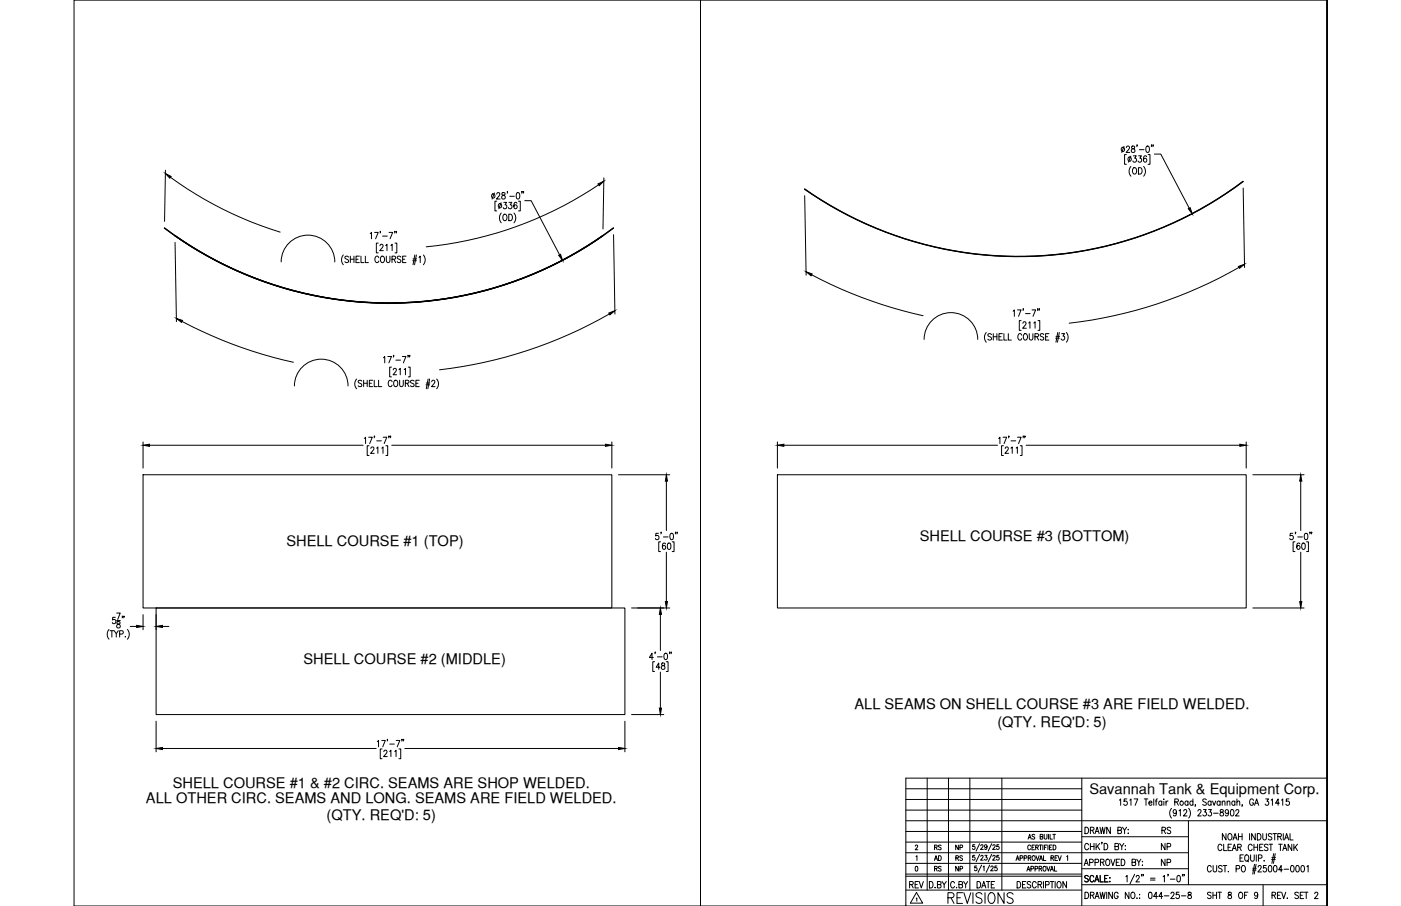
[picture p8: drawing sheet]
<svg xmlns="http://www.w3.org/2000/svg" width="432mm" height="279mm" viewBox="0 0 432 279" stroke-linecap="round" stroke-linejoin="round" font-family="sans-serif">
<!-- layer: 0 -->
<g fill="none" stroke="#000" stroke-width=".31">
<path d="M215.9 0v279.4M409 0h-386.2v279.4h386.2M409 0v279.4v-279.4M285.8 240v34.5M292.3 240v34.5M298.9 240v34.5M308.8 240v34.5M333.4 240v39.4M409 240h-129.8v39.4M279.2 243.2h54.2M279.2 246.5h54.2M279.2 249.8h54.2"/>
<path d="M279.2 256.4h54.2M279.2 259.7h54.2M279.2 253.1h129.8M333.4 258h32.9M366.3 253.1v19.7M279.2 266.3h54.2M279.2 263h87.1M279.2 270.2h54.2M279.2 269.6h54.2M279.2 274.5h54.2M333.4 267.9h32.9M333.4 272.8h75.6"/>
<path d="M389.3 272.8v6.6"/>
</g>
<!-- layer: SHOP TAG -->
<path d="M279.2 279.4h.1M409 279.4h.1" fill="none" stroke="#000" stroke-width=".31"/>
<!-- layer: SHELL -->
<path d="M248 58.3a115 115 0 0 0 135.1-2.4 114.4 114.4 0 0 1-135.1 2.4zM50.7 70.3a114.9 114.9 0 0 0 135.1 2.3 114.6 114.6 0 0 1-135.2-2.2zM54 72.6a115.2 115.2 0 0 0 135.1-2.2 115.1 115.1 0 0 1-135.2 2.3zM44.1 146.4h144.5v41.1h-144.5zM239.6 146.4h144.5v41.1h-144.5zM48.1 187.5h144.5v32.9h-144.5z" fill="none" stroke="#000" stroke-width=".31"/>
<!-- layer: DIM -->
<g fill="none" stroke="#000" stroke-width=".31">
<path d="M51 52.5l-.3 15.8M52.6 54.7a114.9 114.9 0 0 0 33.7 16.9M184.5 57a115.1 115.1 0 0 1-53.1 19.1M186.1 54.8l-.3 15.8M346.4 45.1l-.7 1.9M347.2 45.5l.3-.5 .5 .1 .1 .3-1 1.6h1.1M347.2 47.7h-.6v3h.6M348.5 48.1l-.7 1.9M348.6 51.3a2.3 2.3 0 0 0 0 3M348.8 45.1v.6a.72 .72 0 0 1 .9 .4 .72 .72 0 0 1-.3 .9 .64 .64 0 0 1-.8-.7 .64 .64 0 0 1 .9-.5l.2-.3-.1-.4zM349.3 48h.9l-.5 .8a.6 .6 0 0 1 .5 .9 .6 .6 0 0 1-1-.1M349.4 51.8l.1-.1a1 1 0 0 1 .8 1 1 1 0 0 1-.8 1 1.26 1.26 0 0 1-.1-1.9z"/>
<path d="M350.5 44.8h-.1h.1l-.1 .4M350.9 51.7a1 1 0 0 1 1.1 1 1 1 0 0 1-1.1 1zM350.9 48h.9l-.5 .8a.6 .6 0 0 1 .5 .9 .6 .6 0 0 1-1-.1M351.2 46.2h1.4M352.5 51.3a2.24 2.24 0 0 1 0 3M353.4 45.1h.6l.2 .3v1.2l-.4 .4-.6-.4-.1-.7zM353.4 48.3l-.3-.3a1.09 1.09 0 0 0-.7 1 1.09 1.09 0 0 0 .6 1 .57 .57 0 0 0 .5-.8 .57 .57 0 0 0-1-.1l-.1 .3M353.9 47.7h.5v3h-.5M355 44.8h-.2h.2l-.2 .4M355.5 44.8h-.2h.2l-.2 .4M355.8 47.5h2l8.7 16.7M383.1 55.9a115 115 0 0 1-135.1 2.4"/>
<path d="M383.2 58l.4 24.5M50.7 70.3a115 115 0 0 0 135.1 2.4M54 74.7l.4 24.5M105.8 78.6a2.3 2.3 0 0 0 0 3M107.4 79.3l-.4-.3-.6 .1v.7l.9 .3 .1 .6-.4 .3-.7-.3M108 79v2M108 79.9h1.1M109.1 79v2M109.7 79.9h.7M110.8 79h-1.1v2h1.1M111.3 79v2h.9M112.6 79v2h1"/>
<path d="M114.1 72.1l.4-.4v1.9M115.4 71.7h1.2l-.8 1.9M116.6 75h-.6v3h.6M116.8 79.5a.62 .62 0 0 0-.8-.5 .62 .62 0 0 0-.5 .8v.4a.62 .62 0 0 0 .5 .8 .62 .62 0 0 0 .8-.5M117.1 75.8l.2-.4 .5-.1 .3 .6-1.1 1.4h1.2M117.3 71.4l-.2 .5M117.6 79.1l.1-.1a1.01 1.01 0 0 1 .8 1 1.01 1.01 0 0 1-.8 1 1.29 1.29 0 0 1-.1-1.9zM117.9 72.8h1.5M118.9 75.7l.4-.4v2M119.1 79v1.4l.4 .6 .6-.3 .1-1.7M119.9 71.7h1.1l-.8 1.9M120.5 75.7l.4-.4v2"/>
<path d="M120.8 79.9l1-.1v-.7l-1-.1v2M121.4 79.9l.5 1.1M121.8 71.4h-.2h.2l-.2 .5M121.8 75h.5v3h-.5M122.2 71.4l-.1 .5M123.5 79.3l-.4-.3-.5 .1v.7l.8 .3 .1 .6-.4 .3-.7-.3M124.1 79.9h.6M125.1 79h-1v2h1M127.3 79.8h1.1M127.8 78.6l-.5 3M128.3 78.6l-.5 3M129.1 79.4l.4-.4v2"/>
<path d="M130.5 78.6a2.3 2.3 0 0 1 0 3M153.1 62h-.6v3h.6M154.5 62.5l-.8 1.9M154.5 65.7a2.3 2.3 0 0 0 0 3M155.3 62.4h.8l-.4 .8a.6 .6 0 0 1 .4 .9 .6 .6 0 0 1-1-.1M155.3 66.2l.1-.1a1.01 1.01 0 0 1 .9 1 1.01 1.01 0 0 1-.9 1 1.29 1.29 0 0 1-.1-1.9zM156.8 66.1a1.01 1.01 0 0 1 1.2 1 1.01 1.01 0 0 1-1.2 1zM156.8 62.4h.9l-.5 .8a.6 .6 0 0 1 .5 .9 .6 .6 0 0 1-1-.1M158.4 65.7a2.3 2.3 0 0 1 0 3M159.3 62.7l-.3-.3a1.12 1.12 0 0 0-.1 2 .58 .58 0 0 0 .5-.8 .58 .58 0 0 0-.9-.2l-.1 .3M159.8 62h.6v3h-.6M161.7 61.9h2l8.8 16.7"/>
<path d="M189.1 70.3a115 115 0 0 1-135.2 2.4M189.1 72.4l.4 24.5M248 60.4l.5 24.5M56.1 99.1a135.2 135.2 0 0 0 34.3 12.6M86.7 80.8a8.3 8.3 0 0 1 8.2-8.3 8.3 8.3 0 0 1 8.3 8.3M119.9 93.5v.2M127.2 80.4h1.1M187.8 96.8a136.6 136.6 0 0 1-52.3 17.2M250.2 84.8a136.3 136.3 0 0 0 34.3 12.6M312.3 95.9l.3-.3v2M313.6 95.6h1.1l-.8 2M314.7 98.9h-.5v3h.5"/>
<path d="M315.3 99.7l.3-.5h.3l.3 .4-.2 .7-.8 .9h1.1M315.4 95.3l-.1 .5M316.1 96.7h1.4M317 99.6l.4-.4v2M318.1 95.6h1.1l-.8 2M318.6 99.6l.4-.4v2M319.9 95.3h-.2h.2l-.2 .5M319.9 98.9h.6v3h-.6M320.4 95.3l-.2 .5M381.9 82.5a136.1 136.1 0 0 1-52.4 17.2M90.7 119a8.3 8.3 0 0 1 8.3-8.2 8.3 8.3 0 0 1 8.3 8.2M109.9 116.9a2.24 2.24 0 0 0 0 3"/>
<path d="M111.5 117.5l-.4-.2-.7 .2 .2 .5 .8 .4v.7l-.6 .1-.4-.2M112.1 117.3v1.9M112.1 118.2h1.1M113.2 117.3v1.9M113.8 118.2h.7M114.9 117.3h-1.1v1.9h1.1M115.3 117.3v1.9h1M116.7 117.3v1.9h1M118.2 110.3l.4-.4v2M119.5 109.9h1.2l-.9 2M120.7 113.2h-.6v3h.6M120.8 117.7a.61 .61 0 0 0-.7-.4 .61 .61 0 0 0-.4 .7v.5a.61 .61 0 0 0 .4 .7 .61 .61 0 0 0 .7-.4"/>
<path d="M121.2 114.1l.3-.5 .5 .1 .2 .3-1.1 1.6h1.1M121.4 109.7h-.2h.2l-.2 .4M121.6 117.4l.2-.1a1 1 0 0 1 .8 .9 1 1 0 0 1-.8 1 1.24 1.24 0 0 1-.2-1.8zM122 111.1h1.4M123 114l.4-.4v2M123.2 117.3v1.4l.4 .5 .6-.2 .1-1.7M124 109.9h1.1l-.8 2M124.6 114l.4-.4v2M124.9 118.2l1-.1 .1-.6-1.1-.2v1.9M125.5 118.2l.5 1M125.8 109.7l-.1 .4M125.8 113.2h.6v3h-.6"/>
<path d="M126.3 109.7h-.1h.1l-.1 .4M127.6 117.5l-.4-.2-.7 .2 .2 .5 .9 .7v.3l-.4 .2-.7-.2M128.2 118.2h.6M129.2 117.3h-1v1.9h1M131.3 118.7h1.1M131.4 118.1h1.1M132 116.9l-.6 3M132.4 116.9l-.5 3M133.1 117.7l.3-.4h.3l.3 .3-1 1.6h1.1M134.6 116.9a2.24 2.24 0 0 1 0 3M284.8 104.7a8.3 8.3 0 0 1 8.3-8.3 8.3 8.3 0 0 1 8.2 8.3M304 102.5a2.3 2.3 0 0 0 0 3"/>
<path d="M305.6 103.2l-.4-.3-.6 .1v.7l.8 .3 .2 .6-.4 .3-.7-.3M306.1 102.9v2M306.1 103.8h1.2M307.3 102.9v2M307.9 103.8h.6M308.9 102.9h-1v2h1M309.4 102.9v2h1M310.8 102.9v2h.9M314.9 103.4a.62 .62 0 0 0-.7-.5 .62 .62 0 0 0-.5 .8v.4a.62 .62 0 0 0 .5 .8 .62 .62 0 0 0 .7-.5M315.7 103l.2-.1a1.01 1.01 0 0 1 .8 1 1.01 1.01 0 0 1-.8 1 1.29 1.29 0 0 1-.2-1.9zM317.2 102.9v1.4l.5 .6 .6-.3v-1.7M319 103.8l.9-.1 .1-.6-1-.2v2"/>
<path d="M319.6 103.8l.5 1.1M321.7 103.2l-.4-.3-.7 .3 .1 .5 .9 .4a.48 .48 0 0 1-.3 .8l-.7-.3M322.3 103.8h.6M323.3 102.9h-1v2h1M325.4 104.3h1.1M325.5 103.7h1.1M326 102.5l-.5 3M326.5 102.5l-.6 3M327.2 102.9h.9l-.5 .8a.6 .6 0 0 1 .5 .9 .6 .6 0 0 1-1.1-.1M328.7 102.5a2.3 2.3 0 0 1 0 3M44.1 136.3v8.1M46.1 137.3h65.8"/>
<path d="M112.3 135.2l.4-.4v2M113.6 134.8h1.1l-.8 2M113.7 137.5h-.5v3h.5M114.3 138.3l.3-.5 .5 .1 .2 .3-.3 .7-.8 .9h1.1M115.5 134.5h-.2h.2l-.2 .5M116.1 138.2l.4-.4v2M116.1 136h1.4M117.7 138.2l.3-.4v2M118.1 134.8h1.1l-.8 2M118.9 137.5h.6v3h-.6M119.9 134.5h-.1h.1l-.1 .5M120.4 134.5h-.2h.2l-.2 .5"/>
<path d="M120.7 137.3h65.9M188.6 136.3v8.1M239.6 136.3v8.1M241.6 137.3h65.8M307.8 135.2l.4-.4v2M309.1 134.8h1.2l-.8 2M309.3 137.5h-.6v3h.6M309.8 138.3l.3-.5 .5 .1 .2 .3-.3 .7-.8 .9h1.2M311 134.5h-.2h.2l-.2 .5M311.6 138.2l.4-.4v2M311.6 136h1.5M313.2 138.2l.4-.4v2"/>
<path d="M313.6 134.8h1.1l-.8 2M314.5 137.5h.5v3h-.5M315.4 134.5l-.1 .5M315.9 134.5h-.1h.1l-.1 .5M316.3 137.3h65.8M384.1 136.3v8.1M190.6 146.4h15.8M205.4 148.4v15.2M386.1 146.4h15.8M400.9 148.4v15.2M202.9 164.5h-.7l-.1 .8a.61 .61 0 0 1 .9 0 .61 .61 0 0 1-.1 .9 .61 .61 0 0 1-.9-.1M203.6 167.1h-.6v3h.6"/>
<path d="M203.8 164.2h-.1h.1l-.1 .5M204.5 165.6h1.4M205.1 167.7l-.5-.2a1.13 1.13 0 0 0 .1 1.9 .58 .58 0 0 0 .5-.8 .58 .58 0 0 0-1-.1v.3M205.4 170.3v15.2M205.9 167.6l.4-.1a1.15 1.15 0 0 1-.2 1.9l-.4-.3v-.5zM206.7 164.5h.4a1.14 1.14 0 0 1-.2 1.9l-.4-.3v-.5zM207.2 167.1h.6v3h-.6M208.3 164.2h-.2h.2l-.2 .5M208.8 164.2h-.2h.2l-.2 .5M398.5 164.5h-.8l-.1 .8a.61 .61 0 0 1 .9 0 .61 .61 0 0 1-.1 .9 .61 .61 0 0 1-.9-.1M399.1 167.1h-.6v3h.6M399.4 164.2h-.2h.2l-.2 .5"/>
<path d="M400 165.6h1.4M400.6 167.7l-.4-.2a1.13 1.13 0 0 0 0 1.9 .58 .58 0 0 0 .5-.8 .58 .58 0 0 0-.9-.1l-.1 .3M400.9 170.3v15.2M401.4 167.6l.4-.1a1.15 1.15 0 0 1-.1 1.9l-.4-.3-.1-.5zM402.2 164.5h.4a1.15 1.15 0 0 1-.1 1.9l-.4-.3-.1-.5zM402.7 167.1h.6v3h-.6M403.8 164.2l-.1 .5M404.3 164.2h-.2h.2l-.2 .5M33.6 194.1a2.3 2.3 0 0 0 0 3M33.9 194.5h1.1M34.5 194.5v2M35.2 194.5l.6 .9v1.1"/>
<path d="M35.6 190.4h-.8l-.1 .8a.61 .61 0 0 1 .9 0 .61 .61 0 0 1-.1 .9 .61 .61 0 0 1-.9-.1M36 189.1h1.1l-.8 1.9M36 191.3h1.1M36.1 191.8v.5a.72 .72 0 0 1 .9 .4 .72 .72 0 0 1-.3 1 .64 .64 0 0 1-.8-.7 .64 .64 0 0 1 .8-.6l.3-.2-.1-.4zM36.5 194.5l-.7 .9M36.9 195.5l1-.2-.1-.7-.9-.1v2M37.8 190.1l-.2 .4M38.3 190.1h-.2h.2l-.2 .4M38.6 196.3v.2zM39.3 194.1a2.24 2.24 0 0 1 0 3M40.2 193.2h1.9M44.1 189.5v4.7"/>
<path d="M48.1 189.5v4.7M50.1 193.2h1.9M194.6 187.5h11.8M203.5 189.5v11.1M386.1 187.5h15.8M201.4 202.8h-1.2l.8-1.4v2M201.7 204.1h-.5v3h.5M202 201.1h-.2h.2l-.2 .5M202.6 202.6h1.5M203.4 205.8h-1.2l.8-1.4v2M203.5 207.3v11.1M204 204.5v.6a.72 .72 0 0 1 .9 .4 .72 .72 0 0 1-.4 .9 .63 .63 0 0 1-.7-.7 .63 .63 0 0 1 .8-.5l.3-.3-.1-.4z"/>
<path d="M204.9 201.5l.4-.1a1.14 1.14 0 0 1-.2 2l-.4-.4-.1-.4zM205.3 204.1h.6v3h-.6M206.5 201.1h-.2h.2l-.2 .5M206.9 201.1h-.1h.1l-.1 .5M48.1 222.4v9.5M50.1 230.8h65.9M116.3 228.7l.4-.4v2M117.6 228.3h1.1l-.7 2M117.8 231h-.6v3h.6M118.3 231.8l.3-.4h.5l.2 .3-.3 .7-.8 .9h1.2M119.5 228l-.2 .5M120.1 231.7l.4-.3v1.9"/>
<path d="M120.1 229.5h1.4M121.7 231.7l.4-.3v1.9M122.1 228.3h1.1l-.8 2M122.9 231h.6v3h-.6M124 228h-.2h.2l-.2 .5M124.4 228l-.1 .5M124.8 230.8h65.8M192.6 222.4v9.5M194.6 220.4h10"/>
<circle cx="346.1" cy="46" r=".61"/>
<circle cx="348.2" cy="49" r=".61"/>
</g>
<g fill="#000" stroke="#000" stroke-width=".31">
<path d="M51 53.5l1.7 .9-.4 .5zM184.3 56.7l1.8-.8-1.4 1.4zM172.2 78.7l.6-.3 .6 1.9zM366.2 64.4l.6-.3 .7 1.9zM54.4 98.2l1.9 .6-.4 .6zM187.6 96.5l1.9-.7-1.5 1.3zM248.4 83.8l1.9 .7-.3 .5zM381.7 82.2l1.9-.7-1.6 1.2zM44.1 137.3l2-.3v.6zM186.6 137l2 .3-2 .3zM239.6 137.3l2-.3v.6zM382.1 137l2 .3-2 .3z"/>
<path d="M205.4 146.4l.3 2h-.6zM400.9 146.4l.3 2h-.6zM42.1 192.8l2 .4-2 .3zM48.1 193.2l2-.4v.7zM203.5 187.5l.4 2h-.7zM205.1 185.5h.6l-.3 2zM400.6 185.5h.6l-.3 2zM203.2 218.4h.7l-.4 2zM48.1 230.8l2-.3v.7zM190.6 230.5l2 .3-2 .4z"/>
</g>
<!-- layer: TEXT -->
<g fill="none" stroke="#000" stroke-width=".31">
<path d="M316.9 258.8l.5-1.5 .4 1.5M317.1 258.3h.5M318.9 257.5l-.3-.2-.5 .2 .1 .4 .7 .3v.4l-.3 .2-.5-.2M320.6 258l.7-.1 .1-.4-.8-.2v1.5l.8-.2v-.5l-.3-.1M321.8 257.3v1.1l.4 .4 .4-.2 .1-1.3M323.2 257.3v1.5M323.6 257.3v1.5h.8M324.5 257.3h.8M324.9 257.3v1.5M334.4 255.1a1.01 1.01 0 0 1 1.1 1 1.01 1.01 0 0 1-1.1 1zM336.1 256.1l.9-.2 .1-.6-1-.2v2M336.6 256.1l.6 1"/>
<path d="M337.5 257.1l.6-2 .7 2M337.7 256.4h.8M339 255.1l.4 2 .4-2 .4 2 .4-2M339.7 259.8h-.2h.2l-.2 .5M342.2 255.1v2l-1.1-2v2M344.5 256.1l1-.2 .1-.6-1.1-.2v2l1.1-.2 .1-.5-.5-.3M345 246.8l.4-.4v1.9M346 255.1l.6 1v1M347.2 255.1l-.6 1M347.3 246.4h-.8l-.1 .8a.61 .61 0 0 1 .9 .1 .61 .61 0 0 1-.1 .8 .61 .61 0 0 1-.8-.1M347.6 257h.2zM347.7 255.8v.1z"/>
<path d="M348.2 246.8l.4-.4v1.9M349.5 246.4h1.2l-.8 1.9M352.7 246.4h1.1M353.2 246.4v1.9M354.1 247.6h.9l-.1-.5a.58 .58 0 0 0-.8 .7 .58 .58 0 0 0 .9 .3M355.6 246.4v1.9M356.1 247h.5M356.7 246.4l-.3 .1-.1 .3v1.5M358.1 247.3l-.2-.2a.58 .58 0 0 0-.8 .6 .58 .58 0 0 0 1 .4M358.1 247v1.3M358.7 246.4v.2zM358.7 247.1v1.2"/>
<path d="M359.4 247v1.3M360 247l-.4 .1-.2 .5M361.1 249.3a2.24 2.24 0 0 0 0 3M362.1 247.3l.9-.1 .1-.6-1-.2v1.9M362.6 250.3l-.1 .3a.54 .54 0 0 1-.8 .1 .54 .54 0 0 1 0-.8 .54 .54 0 0 1 .8 .1l.1 .3a.9 .9 0 0 1-.6 1.3l-.4-.2M362.6 247.3l.6 1M363.4 250l.4-.3v1.9M364.8 250.1l.2-.3 .5-.1 .3 .5-1.1 1.4h1.2M366.1 247.3l-.1-.2a.58 .58 0 0 0-.8 .6 .58 .58 0 0 0 .9 .4M366.1 247v1.3M366.4 249.3a2.31 2.31 0 0 1 0 3M367.7 247.3a.56 .56 0 0 0-.8 0 .56 .56 0 0 0 0 .8 .56 .56 0 0 0 .8 0"/>
<path d="M367.7 246.4v1.9M368.5 248.3h-.2h.2l-.2 .4M369.2 250.1l.3-.4h.4l.3 .3-1.1 1.6h1.1M370.9 249.7h.9l-.5 .7a.6 .6 0 0 1 .5 .9 .6 .6 0 0 1-1.1 0M371.8 246.7l-.4-.3-.7 .3 .2 .4 .9 .7v.3l-.4 .2-.7-.2M372.5 249.7h.9l-.5 .7a.6 .6 0 0 1 .5 1 .6 .6 0 0 1-1.1-.1M373.3 247.3a.56 .56 0 0 0-.8 0 .56 .56 0 0 0 0 .8 .56 .56 0 0 0 .8 0M373.3 247v1.3M373.7 247l.5 1.3 .5-1.3M374 250.8h1.5M376 247.3a.56 .56 0 0 0-.7 0 .56 .56 0 0 0 0 .8 .56 .56 0 0 0 .7 0M376 247v1.3"/>
<path d="M376.2 249.8v.5a.72 .72 0 0 1 .8 .4 .72 .72 0 0 1-.3 .9 .63 .63 0 0 1-.7-.6 .63 .63 0 0 1 .8-.6l.2-.3v-.3zM376.7 247.4l.4-.4 .4 .1v1.2M376.7 247v1.3M377.9 257.1v1.9l-1.2-1.9v1.9M378.2 247.4l.4-.4 .4 .1 .1 1.2M378.2 247v1.3M378.6 250.3v.3a.54 .54 0 0 1-.8 .1 .54 .54 0 0 1 0-.8 .54 .54 0 0 1 .8 .1v.3a.9 .9 0 0 1-.6 1.3l-.3-.2M378.8 257.2l.1-.1a1 1 0 0 1 .8 1 1 1 0 0 1-.8 .9 1.29 1.29 0 0 1-.1-1.8zM379.4 249.8l.3-.1a1.06 1.06 0 0 1 .6 .9 1.06 1.06 0 0 1-.6 1l-.3-.1-.2-.7zM380 259l.7-1.9 .6 1.9M380.3 258.4h.8M380.6 247.3a.56 .56 0 0 0-.8 0 .56 .56 0 0 0 0 .8 .56 .56 0 0 0 .8 0"/>
<path d="M380.6 247v1.3M380.9 250.1l.1-.3 .5-.1 .3 .5-1 1.4h1.1M381.2 247.4l.4-.4 .4 .1 .1 1.2M381.2 246.4v1.9M381.7 257.1v1.9M381.7 258h1.1M382.8 257.1v1.9M382.9 248.3l-.1 .4M385.1 257.1v1.9M386.3 246.8a.61 .61 0 0 0-.7-.4 .61 .61 0 0 0-.5 .7v.5a.61 .61 0 0 0 .6 .8 .61 .61 0 0 0 .6-.8h-.4M386.7 248.3l.6-1.9 .6 1.9M386.9 257.1v1.9l-1.1-1.9v1.9"/>
<path d="M386.9 247.7h.8M387.5 257.1a1 1 0 0 1 1.2 1 1 1 0 0 1-1.2 .9zM389.2 257.1l.1 1.6 .4 .3 .5-.3 .1-1.6M390.1 246.4h.9l-.5 .7a.6 .6 0 0 1 .5 .9 .6 .6 0 0 1-1.1 0M391.8 246.8l.4-.4v1.9M392 257.3l-.4-.2-.6 .1v.5l.8 .5 .2 .5-.4 .3-.7-.3M392.3 257.1h1.1M392.9 257.1v1.9M393.8 258l1-.1v-.7l-1-.1v1.9M394.3 247.7h-1.2l.8-1.3v1.9M394.4 258l.5 1M395 246.8l.4-.4v1.9"/>
<path d="M395.5 257.1v1.9M395.9 259l.7-1.9 .6 1.9M396.2 258.4h.7M397.3 246.4h-.8l-.1 .8a.61 .61 0 0 1 .9 .1 .61 .61 0 0 1-.1 .8 .61 .61 0 0 1-.9-.1M397.6 257.1v1.9h.9M282.1 260.9l.3-.3 .4 .3-.7 1.2h.8M282.2 267.2h.2a.82 .82 0 0 1 .5 .7 .82 .82 0 0 1-.5 .7l-.3-.2zM282.3 264.2l.3-.3v1.5M282.4 277.1l.2-.2v1M282.5 275.2l1.9 3.3h-3.8zM288.2 273.6v.2zM288.9 272.8l1-.1v-.8l-1-.1v2l1.1-.2v-.4l-.4-.4"/>
<path d="M290.4 271.8l.6 1v1M291.7 271.8l-.7 1M294.2 272.3a.62 .62 0 0 0-.7-.5 .62 .62 0 0 0-.5 .8v.5a.62 .62 0 0 0 .5 .7 .62 .62 0 0 0 .7-.5M295.6 272.8l.9-.1 .1-.7-1-.2v2l1-.2 .1-.4-.4-.4M297 271.8l.6 1v1M298.3 271.8l-.7 1M300.4 263.8h-.6v.6a.46 .46 0 0 1 .6 0 .46 .46 0 0 1 0 .7 .46 .46 0 0 1-.7-.1M300.4 260.5h-.6v.6a.46 .46 0 0 1 .6 0 .46 .46 0 0 1 0 .7 .46 .46 0 0 1-.7-.1M301 267.1h-.6v.6a.46 .46 0 0 1 .7 0 .46 .46 0 0 1-.1 .7 .46 .46 0 0 1-.7-.1M301.1 271.8a1 1 0 0 1 1.2 1 1 1 0 0 1-1.2 1zM301.9 263.5l-1.1 2.2M301.9 260.2l-1.1 2.3"/>
<path d="M302.3 264.1l.5-.3 .2 .4-.8 1.1h.9M302.3 260.8l.2-.3 .5 .3-.8 1.2h.9M302.5 266.8l-1 2.2M302.6 273.8l.6-2 .6 2M303 267.3l.3-.2v1.4M303.6 263.8h.6l-.4 .5a.45 .45 0 0 1 .4 .7 .45 .45 0 0 1-.8 0M304 271.8h1.1M304.2 261a.4 .4 0 0 1-.6 .3 .4 .4 0 0 1-.1-.6 .4 .4 0 0 1 .6 0l-.1 1.2-.5-.2M304.6 271.8v2M305 266.8l-1 2.2M305.4 267.4l.2-.3 .5 .2-.8 1.2h.9M305.6 263.5l-1 2.2"/>
<path d="M305.6 260.2l-1 2.3M306 264.1l.1-.3h.4l.2 .4-.8 1.1h.9M306 260.8l.2-.3 .5 .3-.8 1.2h.9M306.6 271.8h-1.1v2M307.3 267.1h-.6l-.1 .6a.46 .46 0 0 1 .7 0 .46 .46 0 0 1-.1 .7 .46 .46 0 0 1-.7-.1M307.8 263.8h-.5l-.1 .6a.46 .46 0 0 1 .7 0 .46 .46 0 0 1-.1 .7 .46 .46 0 0 1-.7-.1M307.8 260.5h-.5l-.1 .6a.46 .46 0 0 1 .7 0 .46 .46 0 0 1-.1 .7 .46 .46 0 0 1-.7-.1M313.1 265.4l.5-1.5 .5 1.5M313.3 264.9h.6M313.5 271.8a1 1 0 0 1 1.1 1 1 1 0 0 1-1.1 1zM314.4 264.6h.7l.1-.6-.8-.1v1.5M315.6 264.6h.8v-.6l-.8-.1v1.5"/>
<path d="M316.2 271.8h-1v2h1M316.5 268.6l.5-1.4 .4 1.4M316.7 268.2h.6M316.9 264.6l.7-.1 .1-.5-.8-.1v1.5M317.3 264.6l.4 .8M317.6 260.9a.46 .46 0 0 0-.5-.3 .46 .46 0 0 0-.3 .6v.3a.46 .46 0 0 0 .3 .6 .46 .46 0 0 0 .5-.4M317.7 272.1l-.4-.3-.7 .3 .1 .5 .9 .5a.48 .48 0 0 1-.3 .7l-.7-.3M317.7 267.9h.8v-.7h-.8v1.4M318.1 261.3h.5M318.3 263.9h.2a.7 .7 0 0 1 .6 .7 .7 .7 0 0 1-.8 .7l-.2-.5zM318.9 260.6h-.8v1.5h.8M319 267.9h.7v-.7h-.7v1.4"/>
<path d="M319.2 261.3l.7-.1v-.5l-.7-.1v1.5M319.3 263.9l.5 1.5 .5-1.5M319.4 272.3a.62 .62 0 0 0-.8-.5 .62 .62 0 0 0-.4 .8v.5a.62 .62 0 0 0 .4 .7 .62 .62 0 0 0 .8-.5M319.6 261.3l.4 .8M319.9 272.8l1-.1 .1-.7-1.1-.2v2M320.3 267.9l.7-.1v-.6h-.7v1.4M320.3 260.6h.8M320.4 265.4l.4-1.5 .5 1.5M320.5 272.8l.6 1M320.5 264.9h.7M320.7 267.9l.4 .7M320.7 260.6v1.5"/>
<path d="M321.4 260.6v1.5M321.6 271.8v2M321.6 263.9v1.5h.7M321.7 267.2a.68 .68 0 0 1 .7 .7 .68 .68 0 0 1-.7 .7l-.2-.5zM321.9 261.3h.5M322.2 272.9l1-.1v-.9l-1-.1v2M322.6 267.2l.5 1.4 .5-1.4M322.7 260.6h-.8v1.5M323 260.6v1.5M323.5 261.3h.4M323.7 271.8h1.1M323.7 268.6l.5-1.4 .5 1.4"/>
<path d="M323.9 264.6l.7-.1v-.6h-.7v1.5M323.9 268.2h.6M324.2 260.6h-.7v1.5h.7M324.3 271.8v2M324.3 264.6l.4 .8M324.6 260.6a.74 .74 0 0 1 .9 .7 .74 .74 0 0 1-.9 .8zM325 267.2v1.4h.7M325.2 264.6h.4M325.2 271.8v2M325.9 263.9h-.7v1.5h.7M326.1 271.9l.1-.1a1.01 1.01 0 0 1 .9 1 1.01 1.01 0 0 1-.9 1 1.27 1.27 0 0 1-.1-1.9zM326.1 263.9l.5 1.5 .5-1.5"/>
<path d="M328.7 271.8v2l-1.1-2v2M328.8 264.2l.3-.3v1.5M334.2 266.9l.6-1.9 .6 1.9M334.4 275.1a1 1 0 0 1 1.1 1 1 1 0 0 1-1.1 1zM334.4 266.3h.8M335.4 270.3l-.4-.3-.7 .3 .2 .4 .9 .7v.3l-.4 .3-.7-.3M335.5 260.6a.62 .62 0 0 0-.7-.5 .62 .62 0 0 0-.5 .8v.4a.62 .62 0 0 0 .5 .8 .62 .62 0 0 0 .7-.5M335.8 266l1-.1 .1-.7-1.1-.2v1.9M336.1 276.1l.9-.1 .1-.7-1-.2v2M336.1 260.1v2M336.1 261h1.1M336.6 276.1l.6 1"/>
<path d="M337.1 270.5a.61 .61 0 0 0-.7-.5 .61 .61 0 0 0-.5 .7v.5a.61 .61 0 0 0 .5 .8 .61 .61 0 0 0 .7-.5M337.2 260.1v2M337.4 272l.7-2 .6 2M337.5 277.1l.6-2 .7 2M337.5 266l1-.1v-.7l-1-.2v1.9M337.7 271.3h.8M337.7 276.5h.8M337.8 260.1v2M338.2 260.9l.7 1.2M338.9 260.1l-1.1 1.3M339 275.1l.4 2 .4-2 .4 2 .4-2M339.1 270v2h1"/>
<path d="M339.2 265.9l.9-.1v-.7l-.9-.1v1.9M339.7 265.9l.6 1M340.3 260.1a1 1 0 0 1 1.1 1 1 1 0 0 1-1.1 1zM340.5 270.9h.6M341.1 265.1l.1-.1a1 1 0 0 1 .9 .9 1 1 0 0 1-.9 1 1.26 1.26 0 0 1-.1-1.8zM341.1 275.1v2M341.5 270h-1v2h1M342 271.9h.1zM342.1 270.6v.2zM342.4 265l.6 1.9 .6-1.9M342.9 275.1v2l-1.2-2v2M343.6 261l1-.1v-.7l-1-.1v2l1.1-.2 .1-.5-.4-.4"/>
<path d="M344 265.9h.7M344.6 275.6a.62 .62 0 0 0-.7-.5 .62 .62 0 0 0-.5 .8v.5a.62 .62 0 0 0 .6 .7 .62 .62 0 0 0 .6-.7h-.4M345.1 260.1l.6 .9v1.1M345.1 265h-1.1v1.9h1.1M345.6 265a1 1 0 0 1 1.1 .9 1 1 0 0 1-1.1 1zM346.4 260.1l-.7 .9M346.8 260.8v.1zM346.8 261.9v.2zM347 270.4l.4-.4v2M348 275.1v2l-1.2-2v2M348.8 275.2l.2-.1a1 1 0 0 1 .8 1 1 1 0 0 1-.8 1 1.29 1.29 0 0 1-.2-1.9zM348.9 265.9l1-.1v-.7l-1-.1v1.9l1-.1 .1-.5-.4-.4"/>
<path d="M349.7 269.6l-1.4 3M350.2 270.5l.3-.5h.3l.3 .4-1 1.6h1.1M350.4 277h.1zM350.4 265l.6 .9v1M351.2 275.8h.1M351.2 276.9h.1M351.6 265l-.6 .9M351.9 269.7h-.1h.1l-.1 .5M352 266.8h.2zM352.1 265.6v.2zM352.4 269.7l-.1 .5M354.2 275.2l.4-.1a1.15 1.15 0 0 1-.2 2l-.4-.4v-.4z"/>
<path d="M354.6 270.8h1.4M354.6 271.4h1.4M356.8 276.5h-1.2l.8-1.4v2M358.4 276.5h-1.3l.8-1.4v2M358.5 270.4l.4-.4v2M358.8 276.3h1.5M360.1 269.7l-.2 .5M360.7 271.1h1.4M360.9 275.6l.3-.5h.3l.4 .4-.3 .7-.8 .9h1.2M362.9 270.1l.3-.1a1.09 1.09 0 0 1 .6 1 1.09 1.09 0 0 1-.6 1 1.43 1.43 0 0 1-.3-1.9zM363.4 275.1h-.8l-.1 .9a.61 .61 0 0 1 .9 0 .61 .61 0 0 1-.1 .9 .61 .61 0 0 1-.9-.2M364.1 276.3h1.4"/>
<path d="M364.5 269.7l-.1 .5M365 269.7h-.2h.2l-.2 .5M366.2 275.2v.6a.72 .72 0 0 1 .9 .4 .72 .72 0 0 1-.3 .9 .64 .64 0 0 1-.7-.7 .64 .64 0 0 1 .8-.5l.2-.3v-.4zM373.3 275.4l-.4-.3-.7 .3 .1 .5 .9 .5-.1 .6-.5 .1-.4-.3M373.3 267.4a.61 .61 0 0 0-.7-.5 .61 .61 0 0 0-.5 .8v.4a.61 .61 0 0 0 .5 .8 .61 .61 0 0 0 .7-.5M373.8 275.1v2M373.8 276.1h1.1M373.9 266.9l.1 1.7 .4 .3 .5-.3 .1-1.7M374.9 275.1v2M375.3 275.1h1.2M375.9 275.1v2M376.6 260.8a.62 .62 0 0 0-.7-.4 .62 .62 0 0 0-.5 .7v.5a.62 .62 0 0 0 .5 .7 .62 .62 0 0 0 .7-.4"/>
<path d="M376.7 267.2l-.4-.3-.6 .1v.7l.8 .4 .2 .5-.4 .3-.7-.3M377 266.9h1.1M377.1 260.4v1.9h1M377.5 266.9v2M378.5 261.3h.6M378.6 268.7v.2zM378.6 275.2v.6a.72 .72 0 0 1 .9 .4 .72 .72 0 0 1-.3 .9 .64 .64 0 0 1-.8-.7 .64 .64 0 0 1 .9-.5l.2-.3-.1-.4zM379.5 260.4h-1v1.9h1M379.8 262.3l.6-1.9 .7 1.9M380 261.7h.8M381 267.9h.9l.1-.8-1-.2v2M381.5 261.3l.9-.1 .1-.7-1-.1v1.9"/>
<path d="M382 261.3l.6 1M382.1 275.2l.1-.1a1 1 0 0 1 .8 1 1 1 0 0 1-.8 1 1.27 1.27 0 0 1-.1-1.9zM382.2 264.6h.6M382.9 267l.2-.1a1.01 1.01 0 0 1 .8 1 1.01 1.01 0 0 1-.8 1 1.29 1.29 0 0 1-.2-1.9zM383.2 263.6h-1v2h1M383.6 276.1h.6M383.8 263.9l.3-.3a1 1 0 0 1 .8 1 1 1 0 0 1-.8 1l-.5-.7zM384.3 265.2l.5 .6M384.6 275.1h-1v2M385.4 263.6v1.4l.5 .6 .6-.3 .1-1.7M385.9 260.8a.62 .62 0 0 0-.7-.4 .62 .62 0 0 0-.5 .7v.5a.62 .62 0 0 0 .5 .7 .62 .62 0 0 0 .7-.4M386 268.3h1.1"/>
<path d="M386.1 267.8h1.1M386.5 261.3h1.1M386.5 260.4v1.9M386.7 266.6l-.6 3M387.1 266.6l-.5 3M387.2 263.6v2M387.6 260.4v1.9M387.6 275.8a.53 .53 0 0 1-.7 .4 .53 .53 0 0 1-.2-.8 .53 .53 0 0 1 .9 0v.4a.95 .95 0 0 1-.6 1.3l-.3-.3M387.8 267.4l.3-.5h.3l.3 .4-.2 .6-.8 1h1.1M387.9 264.7l.9-.1 .1-.8-1-.2v2M388.2 261.3h.7M389.3 260.4h-1.1v1.9h1.1"/>
<path d="M389.6 265.4v.2zM390.2 266.9h-.8v.9a.62 .62 0 0 1 .9 0 .62 .62 0 0 1-.1 .9 .62 .62 0 0 1-.9-.2M390.8 260.6l-.4-.2-.7 .2 .1 .5 .9 .4v.7l-.6 .1-.4-.3M391.1 267l.3-.1a1.08 1.08 0 0 1 .6 1 1.08 1.08 0 0 1-.6 1l-.5-.8zM391.1 260.4h1.1M391.7 260.4v1.9M391.9 265h1.1M392 264.5h1.1M392 276.1l1-.1 .1-.7-1.1-.2v2M392.6 263.2l-.6 3.1M392.6 276.1l.6 1M392.7 267l.3-.1a1.09 1.09 0 0 1 .6 1 1.09 1.09 0 0 1-.6 1l-.4-.4-.1-.4z"/>
<path d="M393 263.2l-.5 3.1M393.7 276.1h.7M394.1 260.4h1.1M394.6 260.4v1.9M394.8 275.1h-1.1v2h1.1M395 275.1l.6 2 .7-2M395.3 268.2h-1.2l.8-1.3v2M395.4 262.3l.6-1.9 .6 1.9M395.6 261.7h.8M395.8 268.1h1.4M396.7 276.9v.2zM398 267l.2-.1a1.09 1.09 0 0 1 .7 1 1.09 1.09 0 0 1-.7 1l-.4-.4-.1-.4z"/>
<path d="M398.1 260.4v1.9l-1.1-1.9v1.9M398.8 260.4v1.9M399.2 261.2l.7 1.1M399.6 267l.2-.1a1.09 1.09 0 0 1 .7 1 1.09 1.09 0 0 1-.7 1 1.43 1.43 0 0 1-.2-1.9zM399.9 260.4l-1.1 1.3M400.2 275.4l-.4-.3-.6 .1v.6l.8 .5 .2 .5-.4 .3-.7-.3M400.7 276.1h.7M401.2 267l.2-.1a1.09 1.09 0 0 1 .7 1 1.09 1.09 0 0 1-.7 1l-.2-.1-.3-.7zM401.8 275.1h-1.1v2h1.1M402 275.1h1.1M402.6 275.1v2M402.8 267.3l.4-.4v2"/>
<path d="M405.2 275.6l.3-.5 .5 .1 .2 .3-1.1 1.6h1.2"/>
<circle cx="364.2" cy="247.6" r=".62"/>
</g>
<text font-size="6.6" x="291.4" y="279.8">REVISIONS</text>
<g font-size="5.3">
<text x="150.6" y="62.4">28'-0&quot;</text>
<text x="279.4" y="275.2">REV</text>
</g>
<g font-size="4.9">
<text x="357" y="263.2">NP</text>
<text x="357.4" y="258.2">RS</text>
<text x="357" y="268.1">NP</text>
</g>
<g font-size="4.5">
<text x="283.5" y="166.8">SHELL COURSE #3 (BOTTOM)</text>
<text x="88.3" y="168.5">SHELL COURSE #1 (TOP)</text>
<text x="93.5" y="204.9">SHELL COURSE #2 (MIDDLE)</text>
<text x="263.4" y="218.8">ALL SEAMS ON SHELL COURSE #3 ARE FIELD WELDED.</text>
<text x="307.4" y="224.2">(QTY. REQ'D: 5)</text>
<text x="53.2" y="243">SHELL COURSE #1 &amp; #2 CIRC. SEAMS ARE SHOP WELDED.</text>
<text x="335.7" y="244.9">Savannah Tank &amp; Equipment Corp.</text>
<text x="45" y="247.6">ALL OTHER CIRC. SEAMS AND LONG. SEAMS ARE FIELD WELDED.</text>
<text x="100.7" y="253">(QTY. REQ'D: 5)</text>
</g>
<g font-size="4.4">
<text x="287.2" y="263.2">RS</text>
<text x="293.5" y="263.2">NP</text>
<text x="287.2" y="269.9">RS</text>
<text x="287.2" y="266.7">AD</text>
<text x="293.5" y="269.9">NP</text>
<text x="293.9" y="266.7">RS</text>
</g>
</svg>
